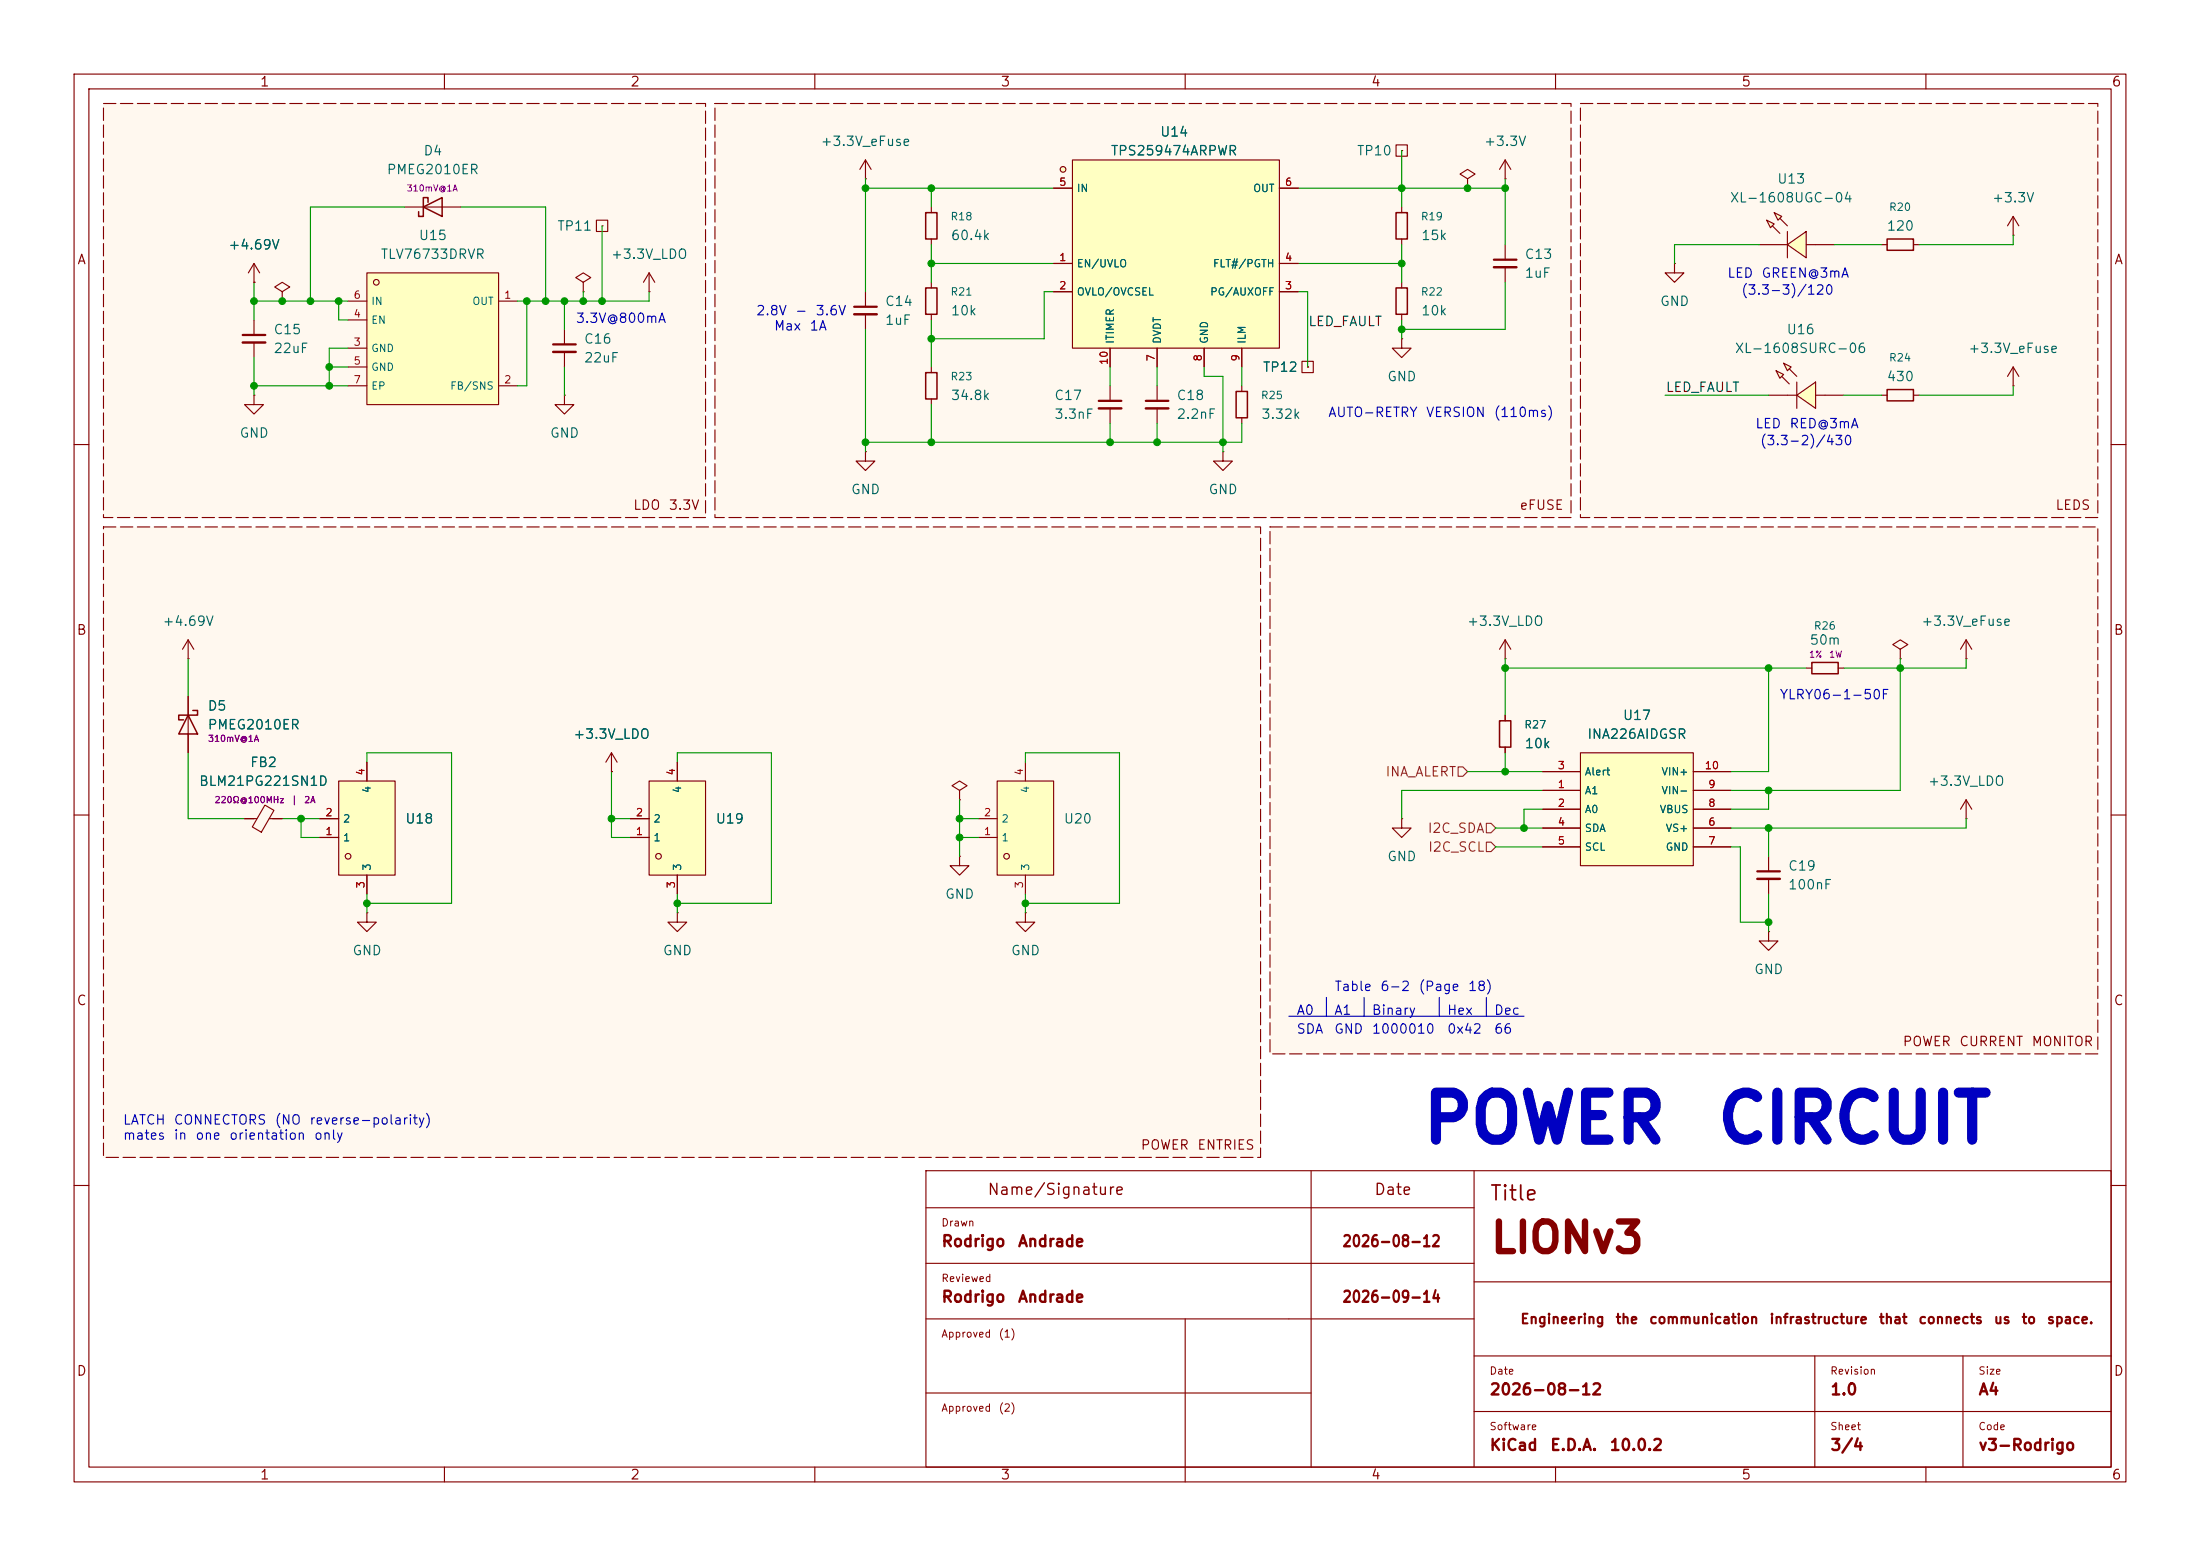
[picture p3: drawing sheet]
<svg xmlns="http://www.w3.org/2000/svg" width="297mm" height="210mm" viewBox="0 0 297 210" stroke-linecap="round" stroke-linejoin="round" font-family="sans-serif">
<g fill="none" stroke="#840000" stroke-width=".15">
<path d="M10 10h277v190h-277zM12 12h273v186h-273zM60 10v2M110 10v2M160 10v2M210 10v2M260 10v2M10 60h2M285 60h2M10 110h2M285 110h2M125 158h160v40h-160z"/>
<path d="M177 158v40M199 158v40M10 160h2M125 178h74M125 163h74M125 170.5h74M160 178v22M199 173h86M285 160h2M60 198v2M110 198v2M125 188h52"/>
<path d="M199 183h86M199 190.5h86M210 198v2M245 183v15M260 198v2M265 183v15"/>
</g>
<g fill="#fff8ef">
<path d="M213.4 14h69.8v55.9h-69.8z"/>
<path d="M171.4 71.1h111.8v71.1h-111.8z"/>
<path d="M14 71.1h156.2v85.1h-156.2z"/>
<path d="M96.5 14h115.6v55.9h-115.6z"/>
<path d="M14 14h81.2v55.9h-81.2z"/>
</g>
<path d="M254.8 52.6h3.5v1.5h-3.5zM25.4 96.5l1.3 2.6h-2.6zM26 95.9h.7v.6h-2.6v.7h.7M244.6 89.4h3.6v1.5h-3.6z" fill="none" stroke="#840000" stroke-width=".2"/>
<g fill="none" stroke="#840000" stroke-width=".15">
<path d="M188.5 19.6h1.5v1.5h-1.5zM189.2 20.3h.1M203.2 33v2.1M203.2 36.1v2M226.1 35.6v1.2h1.2l-1.2 1.3-1.3-1.3h1.3M226.1 35.6h.1M271.8 31.8h.1M271.8 29.2v2.6M271.8 29.2l-.8 1.3M271.8 29.2l.7 1.3M175.8 48.8h1.5v1.5h-1.5zM176.5 49.5h.1"/>
<path d="M254 53.3h.8M258.3 53.3h.8M271.8 52.1h.1M271.8 49.5l-.8 1.3M271.8 49.5l.7 1.3M271.8 49.5v2.6M25.4 94v7.6M243.8 90.2h.8M248.2 90.2h.7M33 110.5h1.7M35.8 108.7l1.2 .7-1.7 2.9-1.2-.7zM36.3 110.5h1.8"/>
</g>
<path d="M201.7 35.1h3" fill="none" stroke="#840000" stroke-width=".3"/>
<path d="M201.7 36.1h3" fill="none" stroke="#840000" stroke-width=".33"/>
<path d="M87.6 105.4h7.6v12.7h-7.6z" fill="#ffffc2"/>
<circle cx="88.9" cy="115.6" r=".38" fill="#ffffc2" stroke="#ffffc2" stroke-width=".14"/>
<g fill="none" stroke="#840000" stroke-width=".15">
<path d="M125.7 27.9v.8M125.7 32.3v.7M203.2 88.9h.1M203.2 86.4v2.5M203.2 96.5v.8M203.2 86.4l-.8 1.2M203.2 86.4l.8 1.2M85.1 113h2.5M85.1 110.5h2.5M87.6 105.4h7.6v12.7h-7.6zM91.4 102.9v2.5M91.4 118.1v2.6"/>
<path d="M129.5 106.7l1.1-.7-1.1-.6-1 .6 1 .7v1.3M129.5 108h.1M129.5 115.6v1.2h1.3l-1.3 1.3-1.2-1.3h1.2M129.5 115.6h.1M189.2 110.5v1.3h1.3l-1.3 1.2-1.2-1.2h1.2M189.2 110.5h.1M203.2 100.8v.8"/>
<circle cx="88.9" cy="115.6" r=".38"/>
</g>
<path d="M125 28.7h1.5v3.6h-1.5zM202.4 97.3h1.6v3.5h-1.6z" fill="none" stroke="#840000" stroke-width=".2"/>
<path d="M213.4 101.6h15.2v15.2h-15.2z" fill="#ffffc2"/>
<g fill="none" stroke="#840000" stroke-width=".15">
<path d="M116.8 24.1h.1M116.8 21.6l-.7 1.3M116.8 21.6l.8 1.3M116.8 21.6v2.5M116.8 39.4v2M125.7 38.1v.8M189.2 27.9v.8M189.2 32.3v.7M189.2 38.1v.8M198.1 24.1l1-.6-1-.6-1 .6 1 .6v1.3M198.1 25.4h.1M203.2 24.1h.1"/>
<path d="M203.2 21.6l-.8 1.3M203.2 21.6l.8 1.3M203.2 21.6v2.5M254 33h.8M258.3 33h.8M116.8 42.4v2.1M125.7 42.4v.8M125.7 49.5v.8M125.7 53.8v.8M167.6 52.1v.7M167.6 56.4v.8M189.2 42.4v.8"/>
<path d="M256.5 87.6l1.1-.6-1.1-.6-1 .6 1 .6v1.3M256.5 88.9h.1M265.4 88.9h.1M265.4 86.4l-.7 1.2M265.4 86.4l.8 1.2M265.4 86.4v2.5M82.5 104.1h.1M82.5 101.6l-.7 1.3M82.5 101.6l.8 1.3M82.5 101.6v2.5M208.3 106.7h5.1M208.3 109.2h5.1"/>
<path d="M208.3 104.1h5.1M208.3 111.8h5.1M208.3 114.3h5.1M213.4 101.6h15.2v15.2h-15.2zM228.6 106.7h5.1M228.6 109.2h5.1M228.6 104.1h5.1M228.6 111.8h5.1M228.6 114.3h5.1M238.8 115.6v2M238.8 118.6v2.1M265.4 110.5h.1"/>
<path d="M265.4 108v2.5M265.4 108l-.7 1.2M265.4 108l.8 1.2M238.8 125.7v1.3h1.2l-1.2 1.3-1.3-1.3h1.3M238.8 125.7h.1"/>
</g>
<path d="M125 38.9h1.5v3.5h-1.5zM188.5 38.9h1.5v3.5h-1.5zM188.5 28.7h1.5v3.6h-1.5zM254.8 32.3h3.5v1.5h-3.5zM125 50.3h1.5v3.5h-1.5zM166.9 52.8h1.5v3.6h-1.5z" fill="none" stroke="#840000" stroke-width=".2"/>
<path d="M115.3 41.4h3.1M237.2 117.6h3.1" fill="none" stroke="#840000" stroke-width=".3"/>
<path d="M115.3 42.4h3.1M237.2 118.6h3.1" fill="none" stroke="#840000" stroke-width=".33"/>
<circle cx="143.5" cy="22.9" r=".38" fill="#ffffc2" stroke="#ffffc2" stroke-width=".14"/>
<path d="M144.8 21.6h27.9v25.4h-27.9z" fill="#ffffc2"/>
<g fill="none" stroke="#840000" stroke-width=".15">
<path d="M142.2 35.6h2.6M142.2 39.4h2.6M142.2 25.4h2.6M144.8 21.6h27.9v25.4h-27.9zM172.7 35.6h2.6M172.7 39.4h2.6M172.7 25.4h2.6M149.9 47v2.5M156.2 47v2.5M162.6 47v2.5M167.6 47v2.5M189.2 45.7v1.3h1.3l-1.3 1.3-1.2-1.3h1.2"/>
<path d="M189.2 45.7h.1M116.8 61v1.2h1.3l-1.3 1.3-1.2-1.3h1.2M116.8 61h.1"/>
<circle cx="143.5" cy="22.9" r=".38"/>
</g>
<g fill="#ffffc2">
<path d="M238.5 29.7l1 .5-.5 .5z"/>
<path d="M239.5 28.7l1 .5-.5 .5z"/>
<path d="M241.3 33l2.5-1.8v3.6z"/>
</g>
<path d="M237.5 33h3.8M238.5 29.7l1 .5-.5 .5zM239.3 30.5l1 1M239.5 28.7l1 .5-.5 .5zM240.3 29.5l1 1M241.3 33l2.5-1.8v3.6zM241.3 31.2v3.6M243.8 33h3.8" fill="none" stroke="#840000" stroke-width=".15"/>
<g fill="#ffffc2">
<path d="M239.8 50l1 .5-.5 .6z"/>
<path d="M240.8 49l1 .5-.5 .5z"/>
<path d="M242.6 53.3l2.5-1.7v3.5z"/>
</g>
<g fill="none" stroke="#840000" stroke-width=".15">
<path d="M34.3 38.1h.1M34.3 35.6l-.8 1.2M34.3 35.6l.8 1.2M34.3 35.6v2.5M38.1 39.4l1-.7-1-.6-1 .6 1 .7v1.2M78.7 38.1l1.1-.6-1.1-.7-1 .7 1 .6v1.3M78.7 39.4h.1M80.5 29.7h1.5v1.5h-1.5zM81.3 30.5h.1M87.6 39.4h.1M87.6 36.8l-.7 1.3M87.6 36.8l.8 1.3"/>
<path d="M87.6 36.8v2.6M34.3 53.3v1.3h1.3l-1.3 1.3-1.3-1.3h1.3M34.3 53.3h.1M34.3 43.2v2M34.3 46.2v2.1M38.1 40.6h.1M76.2 53.3v1.3h1.3l-1.3 1.3-1.3-1.3h1.3M76.2 53.3h.1M149.9 52.1v2M149.9 55.1v2.1M156.2 52.1v2M156.2 55.1v2.1"/>
<path d="M238.8 53.3h3.8M239.8 50l1 .5-.5 .6zM240.5 50.8l1.1 1M240.8 49l1 .5-.5 .5zM241.6 49.8l1 1M242.6 53.3l2.5-1.7v3.5zM242.6 51.6v3.5M245.1 53.3h3.8M165.1 61v1.2h1.3l-1.3 1.3-1.3-1.3h1.3M165.1 61h.1"/>
</g>
<path d="M32.8 45.2h3M148.3 54.1h3.1M154.7 54.1h3" fill="none" stroke="#840000" stroke-width=".3"/>
<path d="M32.8 46.2h3M148.3 55.1h3.1M154.7 55.1h3" fill="none" stroke="#840000" stroke-width=".33"/>
<path d="M49.5 36.8h17.8v17.8h-17.8z" fill="#ffffc2"/>
<circle cx="50.8" cy="38.1" r=".38" fill="#ffffc2" stroke="#ffffc2" stroke-width=".14"/>
<g fill="none" stroke="#840000" stroke-width=".15">
<path d="M49.5 36.8h17.8v17.8h-17.8zM54.6 27.9h7.6M47 40.6h2.5M47 52.1h2.5M47 47h2.5M47 49.5h2.5M47 43.2h2.5M67.3 40.6h2.5M67.3 52.1h2.5M76.2 44.5v2M76.2 47.5v2"/>
<circle cx="50.8" cy="38.1" r=".38"/>
</g>
<path d="M74.7 46.5h3" fill="none" stroke="#840000" stroke-width=".3"/>
<path d="M74.7 47.5h3" fill="none" stroke="#840000" stroke-width=".33"/>
<path d="M57.1 27.9l2.6-1.2v2.5zM57.8 27.3v-.6h-.7v2.5h-.6v-.6" fill="none" stroke="#840000" stroke-width=".2"/>
<path d="M45.7 105.4h7.6v12.7h-7.6z" fill="#ffffc2"/>
<circle cx="47" cy="115.6" r=".38" fill="#ffffc2" stroke="#ffffc2" stroke-width=".14"/>
<g fill="none" stroke="#840000" stroke-width=".15">
<path d="M43.2 113h2.5M43.2 110.5h2.5M45.7 105.4h7.6v12.7h-7.6zM49.5 102.9v2.5M49.5 118.1v2.6"/>
<circle cx="47" cy="115.6" r=".38"/>
</g>
<path d="M134.6 105.4h7.6v12.7h-7.6z" fill="#ffffc2"/>
<circle cx="135.9" cy="115.6" r=".38" fill="#ffffc2" stroke="#ffffc2" stroke-width=".14"/>
<g fill="none" stroke="#840000" stroke-width=".15">
<path d="M34.3 38.1h.1M142.2 35.6h2.6M142.2 39.4h2.6M142.2 25.4h2.6M172.7 35.6h2.6M172.7 39.4h2.6M172.7 25.4h2.6M38.1 40.6h.1M149.9 47v2.5M156.2 47v2.5M162.6 47v2.5M167.6 47v2.5"/>
<path d="M176.5 49.5h.1M25.4 88.9h.1M25.4 86.4l-.8 1.2M25.4 86.4l.8 1.2M25.4 86.4v2.5M25.4 94v2.5M25.4 99.1v2.5M203.2 96.5v.8M33 110.5h1.3M36.8 110.5h1.3M43.2 113h2.5M43.2 110.5h2.5"/>
<path d="M49.5 102.9v2.5M49.5 118.1v2.6M82.5 104.1h.1M85.1 113h2.5M85.1 110.5h2.5M91.4 102.9v2.5M91.4 118.1v2.6M132.1 113h2.5M132.1 110.5h2.5M134.6 105.4h7.6v12.7h-7.6zM138.4 102.9v2.5M138.4 118.1v2.6"/>
<path d="M203.2 100.8v.8M208.3 106.7h5.1M208.3 109.2h5.1M208.3 104.1h5.1M208.3 111.8h5.1M208.3 114.3h5.1M228.6 106.7h5.1M228.6 109.2h5.1M228.6 104.1h5.1M228.6 111.8h5.1M228.6 114.3h5.1M49.5 123.2v1.3h1.3l-1.3 1.2-1.2-1.2h1.2"/>
<path d="M49.5 123.2h.1M91.4 123.2v1.3h1.3l-1.3 1.2-1.2-1.2h1.2M91.4 123.2h.1M138.4 123.2v1.3h1.3l-1.3 1.2-1.2-1.2h1.2M138.4 123.2h.1"/>
<circle cx="135.9" cy="115.6" r=".38"/>
</g>
<path d="M196.8 103.5h.7l.6 .6-.6 .7h-.7zM200.7 111.1h.6l.6 .7-.6 .6h-.6zM200.7 113.7h.6l.6 .6-.6 .6h-.6z" fill="none" stroke="#725600" stroke-width=".15"/>
<path d="M174 137.2h31.7M179.1 134.6v2.6M184.1 134.6v2.6M194.3 134.6v2.6M200.7 134.6v2.6" fill="none" stroke="#0000c2" stroke-width=".15"/>
<g fill="none" stroke="#009600" stroke-width=".15">
<path d="M34.3 38.1v5.1M54.6 27.9h-12.7v12.7M62.2 27.9h11.5v12.7M78.7 39.4v1.2M81.3 30.5v10.1M87.6 39.4v1.2h-17.8M116.8 25.4h25.4M116.8 24.1v15.3M125.7 35.6h16.5M125.7 25.4v2.5M125.7 33v5.1M142.2 39.4h-1.2v6.3h-15.3"/>
<path d="M175.3 35.6h13.9M175.3 25.4h27.9M175.3 39.4h1.2v10.1M189.2 20.3v7.6M189.2 33v5.1M203.2 38.1v6.4h-14M203.2 24.1v8.9M237.5 33h-11.4v2.6M247.6 33h6.4M271.8 31.8v1.2h-12.7M34.3 40.6h12.7M34.3 52.1h12.7"/>
<path d="M34.3 48.3v5M44.4 49.5h2.6M45.7 40.6v2.6h1.3M47 47h-2.6v5.1M71.1 40.6v11.5h-1.3M76.2 40.6v3.9M76.2 49.5v3.8M116.8 44.5v16.5M125.7 43.2v6.3M125.7 54.6v5.1M149.9 49.5v2.6M149.9 57.2v2.5"/>
<path d="M156.2 49.5v2.6M156.2 57.2v2.5M162.6 49.5v1.3h2.5v10.2M167.6 49.5v2.6M167.6 57.2v2.5h-50.8M189.2 43.2v2.5M224.8 53.3h14M248.9 53.3h5.1M271.8 52.1v1.2h-12.7M25.4 88.9v5.1M203.2 90.2h40.6M203.2 88.9v7.6"/>
<path d="M238.8 90.2v13.9h-5.1M256.5 88.9v17.8h-22.8M265.4 88.9v1.3h-16.5M25.4 101.6v8.9h7.6M38.1 110.5h5.1M40.6 110.5v2.5h2.6M49.5 102.9v-1.3h11.5v20.3h-11.5M82.5 104.1v8.9h2.6M82.5 110.5h2.6M91.4 102.9v-1.3h12.7v20.3h-12.7M129.5 113h2.6M129.5 110.5h2.6"/>
<path d="M129.5 108v7.6M138.4 102.9v-1.3h12.7v20.3h-12.7M198.1 104.1h10.2M201.9 111.8h6.4M201.9 114.3h6.4M203.2 101.6v2.5M208.3 106.7h-19.1v3.8M208.3 109.2h-2.6v2.6M233.7 114.3h1.2v10.2h3.9M238.8 106.7v2.5h-5.1M238.8 111.8v3.8M265.4 110.5v1.3h-31.7"/>
<path d="M49.5 120.7v2.5M91.4 120.7v2.5M138.4 120.7v2.5M238.8 120.7v5"/>
</g>
<path d="M14 14h81.2v55.9h-81.2zM96.5 14h115.6v55.9h-115.6zM213.4 14h69.8v55.9h-69.8zM14 71.1h156.2v85.1h-156.2zM171.4 71.1h111.8v71.1h-111.8z" fill="none" stroke="#840000" stroke-width=".15" stroke-dasharray="1.7 .6"/>
<g fill="#009600" stroke="#009600" stroke-width=".14">
<circle cx="138.4" cy="121.9" r=".46"/>
<circle cx="238.8" cy="111.8" r=".46"/>
<circle cx="165.1" cy="59.7" r=".46"/>
<circle cx="156.2" cy="59.7" r=".46"/>
<circle cx="149.9" cy="59.7" r=".46"/>
<circle cx="238.8" cy="106.7" r=".46"/>
<circle cx="205.7" cy="111.8" r=".46"/>
<circle cx="238.8" cy="124.5" r=".46"/>
<circle cx="238.8" cy="90.2" r=".46"/>
<circle cx="203.2" cy="90.2" r=".46"/>
<circle cx="256.5" cy="90.2" r=".46"/>
<circle cx="203.2" cy="104.1" r=".46"/>
<circle cx="189.2" cy="35.6" r=".46"/>
<circle cx="203.2" cy="25.4" r=".46"/>
<circle cx="189.2" cy="25.4" r=".46"/>
<circle cx="189.2" cy="44.5" r=".46"/>
<circle cx="198.1" cy="25.4" r=".46"/>
<circle cx="78.7" cy="40.6" r=".46"/>
<circle cx="81.3" cy="40.6" r=".46"/>
<circle cx="125.7" cy="45.7" r=".46"/>
<circle cx="125.7" cy="59.7" r=".46"/>
<circle cx="116.8" cy="59.7" r=".46"/>
<circle cx="125.7" cy="35.6" r=".46"/>
<circle cx="125.7" cy="25.4" r=".46"/>
<circle cx="116.8" cy="25.4" r=".46"/>
<circle cx="73.7" cy="40.6" r=".46"/>
<circle cx="76.2" cy="40.6" r=".46"/>
<circle cx="45.7" cy="40.6" r=".46"/>
<circle cx="71.1" cy="40.6" r=".46"/>
<circle cx="34.3" cy="40.6" r=".46"/>
<circle cx="41.9" cy="40.6" r=".46"/>
<circle cx="38.1" cy="40.6" r=".46"/>
<circle cx="34.3" cy="52.1" r=".46"/>
<circle cx="44.4" cy="49.5" r=".46"/>
<circle cx="44.4" cy="52.1" r=".46"/>
<circle cx="49.5" cy="121.9" r=".46"/>
<circle cx="129.5" cy="110.5" r=".46"/>
<circle cx="129.5" cy="113" r=".46"/>
<circle cx="91.4" cy="121.9" r=".46"/>
<circle cx="40.6" cy="110.5" r=".46"/>
<circle cx="82.5" cy="110.5" r=".46"/>
</g>
<g font-size="6.3" fill="#0000c2">
<text x="191.7" y="155.7">POWER</text>
<text x="231.4" y="155.7">CIRCUIT</text>
</g>
<text font-size="4" fill="#840000" x="201" y="170.1">LIONv3</text>
<text font-size="2" fill="#840000" x="201" y="162.5">Title</text>
<g font-size="1.5" fill="#840000">
<text x="133.2" y="161.7">Name/Signature</text>
<text x="185.4" y="161.7">Date</text>
<text x="127" y="168.7">Rodrigo</text>
<text x="137.3" y="168.7">Andrade</text>
<text x="181.1" y="168.7">2026-08-12</text>
<text x="127" y="176.2">Rodrigo</text>
<text x="137.3" y="176.2">Andrade</text>
<text x="181.1" y="176.2">2026-09-14</text>
<text x="201" y="188.7">2026-08-12</text>
<text x="247" y="188.7">1.0</text>
<text x="267" y="188.7">A4</text>
<text x="201" y="196.2">KiCad</text>
<text x="209.2" y="196.2">E.D.A.</text>
<text x="217.2" y="196.2">10.0.2</text>
<text x="247" y="196.2">3/4</text>
<text x="267" y="196.2">v3-Rodrigo</text>
</g>
<g font-size="1.3" fill="#840000">
<text x="35" y="12">1</text>
<text x="85" y="12">2</text>
<text x="135" y="12">3</text>
<text x="185" y="12">4</text>
<text x="235" y="12">5</text>
<text x="285" y="12">6</text>
<text x="10.3" y="36">A</text>
<text x="285.3" y="36">A</text>
<text x="85.4" y="69.1">LDO</text>
<text x="90.2" y="69.1">3.3V</text>
<text x="205.1" y="69.1">eFUSE</text>
<text x="277.4" y="69.1">LEDS</text>
<text x="10.3" y="86">B</text>
<text x="285.3" y="86">B</text>
<text x="10.3" y="136">C</text>
<text x="285.3" y="136">C</text>
<text x="256.8" y="141.5">POWER</text>
<text x="264.4" y="141.5">CURRENT</text>
<text x="274.2" y="141.5">MONITOR</text>
<text x="153.9" y="155.5">POWER</text>
<text x="161.5" y="155.5">ENTRIES</text>
<text x="205.2" y="179">Engineering</text>
<text x="218" y="179">the</text>
<text x="222.5" y="179">communication</text>
<text x="238.8" y="179">infrastructure</text>
<text x="253.5" y="179">that</text>
<text x="258.9" y="179">connects</text>
<text x="269.1" y="179">us</text>
<text x="272.8" y="179">to</text>
<text x="276.2" y="179">space.</text>
<text x="10.3" y="186">D</text>
<text x="285.3" y="186">D</text>
<text x="35" y="200">1</text>
<text x="85" y="200">2</text>
<text x="135" y="200">3</text>
<text x="185" y="200">4</text>
<text x="235" y="200">5</text>
<text x="285" y="200">6</text>
</g>
<g font-size="1.3" fill="#006464">
<text x="52.1" y="23.8">PMEG2010ER</text>
<text x="57.1" y="21.3">D4</text>
<text x="110.7" y="20">+3.3V_eFuse</text>
<text x="149.9" y="21.3">TPS259474ARPWR</text>
<text x="156.5" y="18.8">U14</text>
<text x="183.1" y="21.3">TP10</text>
<text x="200.3" y="20">+3.3V</text>
<text x="233.5" y="27.6">XL-1608UGC-04</text>
<text x="239.8" y="25.1">U13</text>
<text x="268.8" y="27.6">+3.3V</text>
<text x="30.7" y="34">+4.69V</text>
<text x="51.3" y="35.3">TLV76733DRVR</text>
<text x="56.4" y="32.7">U15</text>
<text x="75.1" y="31.5">TP11</text>
<text x="82.4" y="35.3">+3.3V_LDO</text>
<text x="128.3" y="32.7">60.4k</text>
<text x="191.8" y="32.7">15k</text>
<text x="205.7" y="35.3">C13</text>
<text x="254.6" y="31.5">120</text>
<text x="119.4" y="41.6">C14</text>
<text x="205.7" y="37.8">1uF</text>
<text x="224" y="41.6">GND</text>
<text x="36.8" y="45.4">C15</text>
<text x="36.8" y="48">22uF</text>
<text x="78.7" y="46.7">C16</text>
<text x="119.4" y="44.2">1uF</text>
<text x="128.3" y="42.9">10k</text>
<text x="191.8" y="42.9">10k</text>
<text x="234.1" y="48">XL-1608SURC-06</text>
<text x="241.1" y="45.4">U16</text>
<text x="265.6" y="48">+3.3V_eFuse</text>
<text x="78.7" y="49.2">22uF</text>
<text x="170.4" y="50.5">TP12</text>
<text x="187.2" y="51.8">GND</text>
<text x="254.6" y="51.8">430</text>
<text x="32.3" y="59.4">GND</text>
<text x="74.2" y="59.4">GND</text>
<text x="128.3" y="54.3">34.8k</text>
<text x="142.2" y="54.3">C17</text>
<text x="142.2" y="56.9">3.3nF</text>
<text x="158.8" y="54.3">C18</text>
<text x="158.8" y="56.8">2.2nF</text>
<text x="170.2" y="56.9">3.32k</text>
<text x="114.8" y="67">GND</text>
<text x="163.1" y="67">GND</text>
<text x="21.9" y="84.8">+4.69V</text>
<text x="198" y="84.8">+3.3V_LDO</text>
<text x="244.2" y="87.3">50m</text>
<text x="259.3" y="84.8">+3.3V_eFuse</text>
<text x="27.9" y="96.2">D5</text>
<text x="27.9" y="98.8">PMEG2010ER</text>
<text x="77.3" y="100">+3.3V_LDO</text>
<text x="205.7" y="101.3">10k</text>
<text x="214.2" y="100">INA226AIDGSR</text>
<text x="219" y="97.5">U17</text>
<text x="26.8" y="106.4">BLM21PG221SN1D</text>
<text x="33.7" y="103.8">FB2</text>
<text x="260.2" y="106.4">+3.3V_LDO</text>
<text x="54.6" y="111.5">U18</text>
<text x="96.5" y="111.5">U19</text>
<text x="143.5" y="111.5">U20</text>
<text x="187.2" y="116.5">GND</text>
<text x="241.3" y="117.8">C19</text>
<text x="127.5" y="121.6">GND</text>
<text x="241.3" y="120.4">100nF</text>
<text x="47.5" y="129.2">GND</text>
<text x="89.4" y="129.2">GND</text>
<text x="136.4" y="129.2">GND</text>
<text x="236.7" y="131.8">GND</text>
</g>
<g font-size="1.3" fill="#0000c2">
<text x="233.1" y="37.8">LED</text>
<text x="235" y="40.1">(3.3-3)/120</text>
<text x="237.7" y="37.8">GREEN@3mA</text>
<text x="77.6" y="43.9">3.3V@800mA</text>
<text x="102" y="42.9">2.8V</text>
<text x="104.4" y="44.9">Max</text>
<text x="107.3" y="42.9">-</text>
<text x="109.2" y="44.9">1A</text>
<text x="110" y="42.9">3.6V</text>
<text x="179.2" y="56.6">AUTO-RETRY</text>
<text x="192.4" y="56.6">VERSION</text>
<text x="201.6" y="56.6">(110ms)</text>
<text x="236.9" y="58.1">LED</text>
<text x="241.5" y="58.1">RED@3mA</text>
<text x="237.5" y="60.4">(3.3-2)/430</text>
<text x="240.2" y="94.7">YLRY06-1-50F</text>
<text x="174.9" y="137.3">A0</text>
<text x="180" y="137.3">A1</text>
<text x="180.1" y="134.1">Table</text>
<text x="185.1" y="137.3">Binary</text>
<text x="186.2" y="134.1">6-2</text>
<text x="191.4" y="134.1">(Page</text>
<text x="195.3" y="137.3">Hex</text>
<text x="198.1" y="134.1">18)</text>
<text x="201.6" y="137.3">Dec</text>
<text x="174.9" y="139.8">SDA</text>
<text x="180" y="139.8">GND</text>
<text x="185.1" y="139.8">1000010</text>
<text x="195.3" y="139.8">0x42</text>
<text x="201.6" y="139.8">66</text>
<text x="16.5" y="152.1">LATCH</text>
<text x="16.5" y="154.1">mates</text>
<text x="23.4" y="154.1">in</text>
<text x="23.4" y="152.1">CONNECTORS</text>
<text x="26.3" y="154.1">one</text>
<text x="30.8" y="154.1">orientation</text>
<text x="37" y="152.1">(NO</text>
<text x="41.7" y="152.1">reverse-polarity)</text>
<text x="42.3" y="154.1">only</text>
</g>
<g font-size="1.3" fill="#0f0f0f">
<text x="176.5" y="44.3">LED_FAULT</text>
<text x="224.8" y="53.2">LED_FAULT</text>
</g>
<g font-size="1.3" fill="#725600">
<text x="187" y="105.1">INA_ALERT</text>
<text x="192.6" y="112.7">I2C_SDA</text>
<text x="192.7" y="115.3">I2C_SCL</text>
</g>
<g font-size="1" fill="#006464">
<text x="128.2" y="30">R18</text>
<text x="145.3" y="26.2">IN</text>
<text x="169.1" y="26.2">OUT</text>
<text x="191.7" y="30">R19</text>
<text x="254.9" y="28.7">R20</text>
<text x="50" y="41.4">IN</text>
<text x="63.7" y="41.4">OUT</text>
<text x="128.2" y="40.1">R21</text>
<text x="145.3" y="36.3">EN/UVLO</text>
<text x="145.3" y="40.1">OVLO/OVCSEL</text>
<text x="163.3" y="40.1">PG/AUXOFF</text>
<text x="163.7" y="36.3">FLT#/PGTH</text>
<text x="191.7" y="40.1">R22</text>
<text x="50" y="47.8">GND</text>
<text x="50" y="43.9">EN</text>
<text x="150.6" y="46.5" transform="rotate(-90 150.6 46.5)">ITIMER</text>
<text x="157" y="46.5" transform="rotate(-90 157 46.5)">DVDT</text>
<text x="163.3" y="46.5" transform="rotate(-90 163.3 46.5)">GND</text>
<text x="168.4" y="46.5" transform="rotate(-90 168.4 46.5)">ILM</text>
<text x="50" y="50.3">GND</text>
<text x="50" y="52.8">EP</text>
<text x="60.7" y="52.8">FB/SNS</text>
<text x="128.2" y="51.6">R23</text>
<text x="254.9" y="49">R24</text>
<text x="170.1" y="54.1">R25</text>
<text x="244.8" y="85.2">R26</text>
<text x="205.7" y="98.6">R27</text>
<text x="50.3" y="107.1" transform="rotate(-90 50.3 107.1)">4</text>
<text x="92.2" y="107.1" transform="rotate(-90 92.2 107.1)">4</text>
<text x="139.2" y="107.1" transform="rotate(-90 139.2 107.1)">4</text>
<text x="213.9" y="107.4">A1</text>
<text x="213.9" y="104.9">Alert</text>
<text x="224.2" y="107.4">VIN-</text>
<text x="224.2" y="104.9">VIN+</text>
<text x="46.2" y="113.8">1</text>
<text x="46.2" y="111.3">2</text>
<text x="88.1" y="113.8">1</text>
<text x="88.1" y="111.3">2</text>
<text x="135.1" y="113.8">1</text>
<text x="135.1" y="111.3">2</text>
<text x="213.9" y="110">A0</text>
<text x="213.9" y="112.5">SDA</text>
<text x="224" y="110">VBUS</text>
<text x="224.8" y="112.5">VS+</text>
<text x="50.3" y="117.6" transform="rotate(-90 50.3 117.6)">3</text>
<text x="92.2" y="117.6" transform="rotate(-90 92.2 117.6)">3</text>
<text x="139.2" y="117.6" transform="rotate(-90 139.2 117.6)">3</text>
<text x="213.9" y="115.1">SCL</text>
<text x="224.8" y="115.1">GND</text>
</g>
<g font-size="1" fill="#a90000">
<text x="142.9" y="25.3">5</text>
<text x="173.4" y="25.3">6</text>
<text x="142.9" y="35.5">1</text>
<text x="173.4" y="35.5">4</text>
<text x="47.7" y="40.6">6</text>
<text x="68" y="40.6">1</text>
<text x="142.9" y="39.3">2</text>
<text x="173.4" y="39.3">3</text>
<text x="47.7" y="46.9">3</text>
<text x="47.7" y="43.1">4</text>
<text x="47.7" y="49.5">5</text>
<text x="47.7" y="52">7</text>
<text x="68" y="52">2</text>
<text x="149.8" y="49.3" transform="rotate(-90 149.8 49.3)">10</text>
<text x="156.1" y="48.9" transform="rotate(-90 156.1 48.9)">7</text>
<text x="162.5" y="48.9" transform="rotate(-90 162.5 48.9)">8</text>
<text x="167.6" y="48.9" transform="rotate(-90 167.6 48.9)">9</text>
<text x="49.5" y="104.7" transform="rotate(-90 49.5 104.7)">4</text>
<text x="91.4" y="104.7" transform="rotate(-90 91.4 104.7)">4</text>
<text x="138.4" y="104.7" transform="rotate(-90 138.4 104.7)">4</text>
<text x="210.2" y="106.6">1</text>
<text x="210.2" y="104.1">3</text>
<text x="230.1" y="104.1">10</text>
<text x="230.5" y="106.6">9</text>
<text x="43.8" y="113">1</text>
<text x="43.8" y="110.4">2</text>
<text x="85.8" y="113">1</text>
<text x="85.8" y="110.4">2</text>
<text x="132.7" y="113">1</text>
<text x="132.7" y="110.4">2</text>
<text x="210.2" y="109.1">2</text>
<text x="210.2" y="111.7">4</text>
<text x="230.5" y="111.7">6</text>
<text x="230.5" y="109.1">8</text>
<text x="49.5" y="120" transform="rotate(-90 49.5 120)">3</text>
<text x="91.4" y="120" transform="rotate(-90 91.4 120)">3</text>
<text x="138.4" y="120" transform="rotate(-90 138.4 120)">3</text>
<text x="210.2" y="114.2">5</text>
<text x="230.5" y="114.2">7</text>
</g>
<g font-size="1" fill="#840000">
<text x="127" y="165.8">Drawn</text>
<text x="127" y="173.3">Reviewed</text>
<text x="127" y="180.8">Approved</text>
<text x="134.7" y="180.8">(1)</text>
<text x="201" y="185.8">Date</text>
<text x="247" y="185.8">Revision</text>
<text x="267" y="185.8">Size</text>
<text x="127" y="190.8">Approved</text>
<text x="134.7" y="190.8">(2)</text>
<text x="201" y="193.3">Software</text>
<text x="247" y="193.3">Sheet</text>
<text x="267" y="193.3">Code</text>
</g>
<g font-size=".8" fill="#840084">
<text x="54.8" y="26">310mV@1A</text>
<text x="244.1" y="89">1%</text>
<text x="246.9" y="89">1W</text>
<text x="28" y="100.3">310mV@1A</text>
<text x="28.9" y="108.6">220Ω@100MHz</text>
<text x="39.3" y="108.6">|</text>
<text x="41" y="108.6">2A</text>
</g>
</svg>
